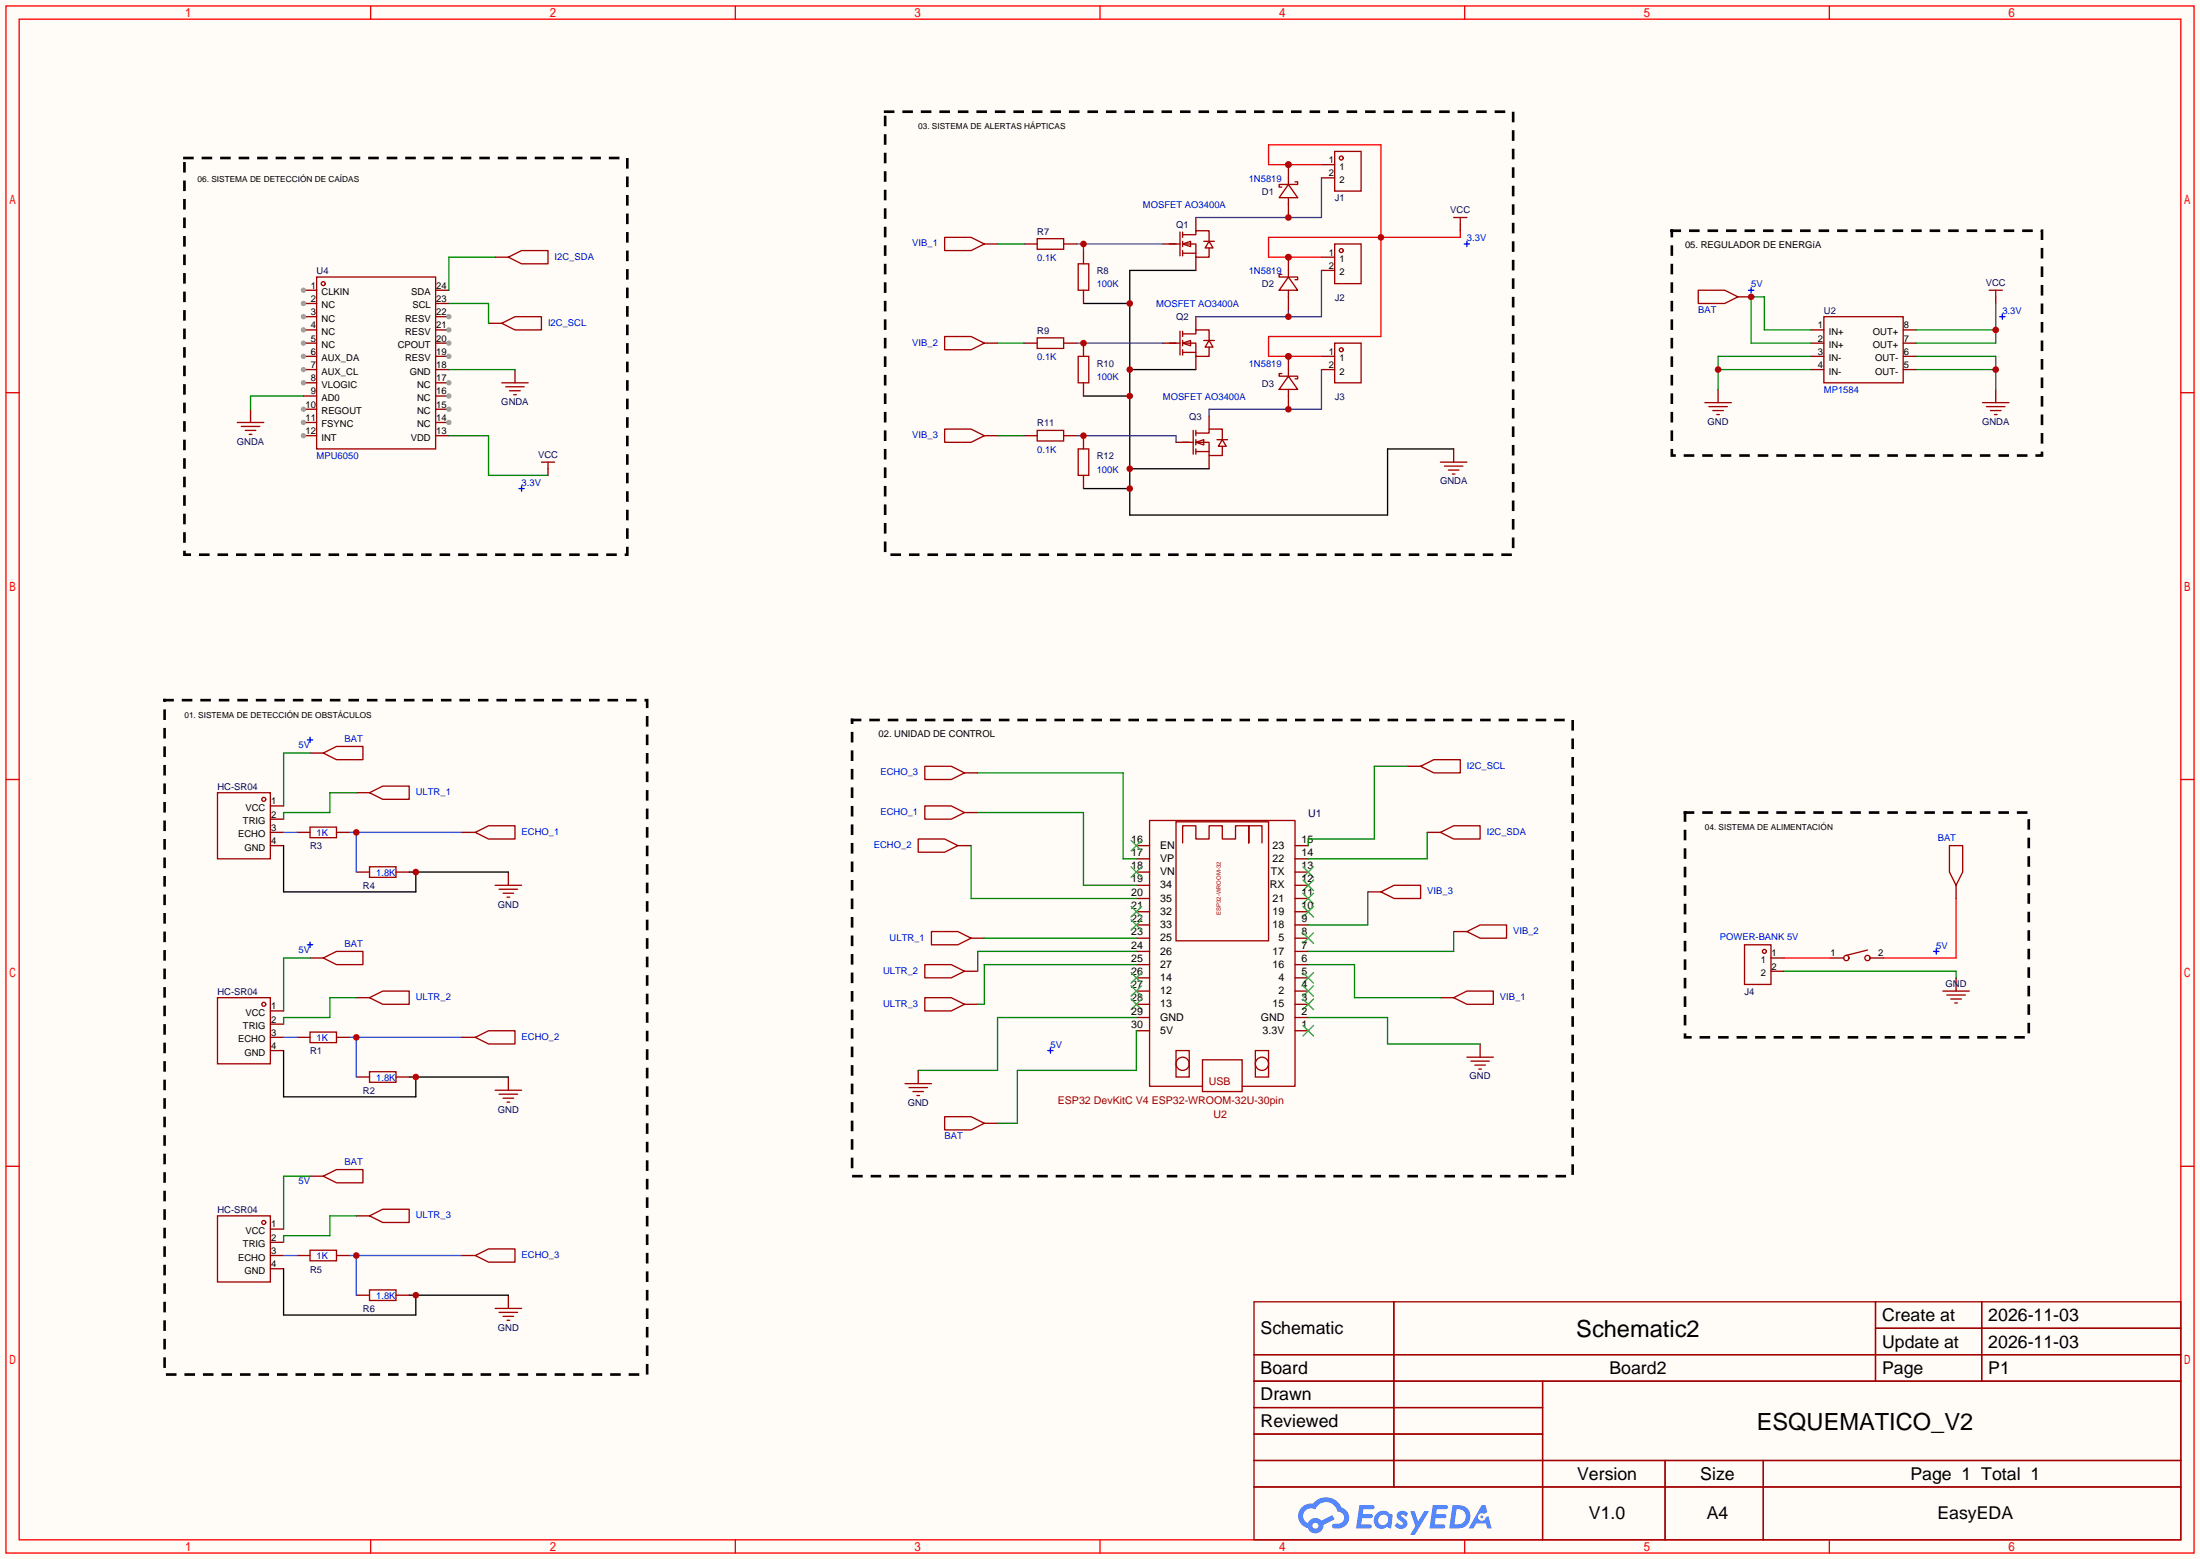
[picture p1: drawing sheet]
<svg xmlns="http://www.w3.org/2000/svg" width="423mm" height="299mm" viewBox="0 0 423 299" stroke-linecap="round" stroke-linejoin="round" font-family="sans-serif">
<path d="M0 0h422.7v299.5h-422.7z" fill="#fffcf7"/>
<g fill="none" stroke="#f00" stroke-width=".25">
<path d="M1.1 1.1h420.4v297.2h-420.4zM3.7 3.7h415.3v292.1h-415.3zM71.2 1.1v2.6M141.3 1.1v2.6M211.3 1.1v2.6M281.4 1.1v2.6M351.5 1.1v2.6M1.1 75.4h2.6M419 75.4h2.5M1.1 149.7h2.6M419 149.7h2.5M1.1 224h2.6"/>
<path d="M419 224h2.5M71.2 295.8v2.5M141.3 295.8v2.5M211.3 295.8v2.5M281.4 295.8v2.5M351.5 295.8v2.5"/>
</g>
<g fill="none" stroke="#a10000" stroke-width=".25">
<path d="M240.9 250.1h178.1v45.7h-178.1zM267.8 250.1v35.5M360.3 250.1v15.2M360.3 255.1h58.7M380.7 250.1v15.2M240.9 260.2h178.1M240.9 265.3h178.1M240.9 270.4h55.5M240.9 275.5h55.5M296.4 265.3v30.5M240.9 280.5h178.1M240.9 285.6h178.1"/>
<path d="M319.9 280.5v15.3M338.8 280.5v15.3"/>
</g>
<g fill="#5487ff">
<path d="M268.7 290.5a1.3 1.3 0 0 1 1.8 .2l-.4 .7a.54 .54 0 0 0-.9-.3l.1 .2a1.58 1.58 0 0 1 1.1 1.6 1.43 1.43 0 0 1-2.5 .2l.5-.6a.64 .64 0 0 0 .5 .4 .64 .64 0 0 0 .7-.2l-.2-.3a1.35 1.35 0 0 1-.9-1.8z"/>
<path d="M270.9 290.3h.9l.6 1.9 1.2-1.9h.9l-2.7 4.5h-.9l1-1.7z"/>
<path d="M261.2 289.1h1.6a1.31 1.31 0 0 1 1.2 .2 .4 .4 0 0 1-.3 .6h-1.8l-.1 .9h1.6a.4 .4 0 0 1 .4 .5 .4 .4 0 0 1-.4 .3h-1.7l-.2 1.2h.8a1.23 1.23 0 0 1 1.2 .2 .39 .39 0 0 1-.3 .6h-2.7z"/>
<path d="M275.3 289.1h1.6a1.32 1.32 0 0 1 1.2 .2 .39 .39 0 0 1-.3 .6h-1.8l-.1 .9h1.6a.4 .4 0 0 1 .4 .5 .4 .4 0 0 1-.4 .3h-1.7l-.2 1.2h.8a1.23 1.23 0 0 1 1.2 .2 .39 .39 0 0 1-.3 .6h-2.7z"/>
<path d="M284.7 289.1h.7l.3 1.4-.6 .3a.75 .75 0 0 0-1.1 .3 .75 .75 0 0 0 .5 1.1 .75 .75 0 0 0 .9-.7l.5-.3 .7 2.4h-.9l-.2-1h-1.9l-.5 1h-.9z"/>
<path d="M279.1 289.1l-.7 4.5h1.5a2.27 2.27 0 0 0 2.6-2.3 2.27 2.27 0 0 0-2.7-2.2zM279.8 289.9a1.5 1.5 0 0 1 1.8 1.5 1.5 1.5 0 0 1-1.9 1.4h-.3z"/>
<path d="M264.5 290.7a1.6 1.6 0 0 0-.4 2.2 1.6 1.6 0 0 0 2.2 .5l.2-.2 .8 .4 .3-2.5-.2-.3h-.5a1.58 1.58 0 0 0-2.4-.1zM265.1 291.3a.99 .99 0 0 1 1.6 .3 .99 .99 0 0 1-.9 1.3 .94 .94 0 0 1-1-.5 .94 .94 0 0 1 .3-1.1z"/>
<path d="M250.1 289.5a2.37 2.37 0 0 0 1.2 4 1.54 1.54 0 0 0 1.7 1 1.54 1.54 0 0 0 1.3-1.6l2.1-1.1-.5-.8-2 1.1a1.57 1.57 0 0 0-2.6 .5 1.5 1.5 0 0 1-.8-2.1 1.5 1.5 0 0 1 2.2-.5 2.23 2.23 0 0 1 2.3-1.5 2.23 2.23 0 0 1 2 1.9 1.16 1.16 0 0 1 1.2 1 1.16 1.16 0 0 1-1.1 1.3h-.6a.47 .47 0 0 0-.6 .4 .47 .47 0 0 0 .4 .5 2.19 2.19 0 0 0 2.4-.8 2.19 2.19 0 0 0 .1-2.5l-1.1-.8a3.2 3.2 0 0 0-5.5-.7l-1.1 .1zM252.1 293.1a.6 .6 0 0 1 1.2 0 .6 .6 0 0 1-1.2 0z"/>
<circle cx="284.7" cy="291.4" r=".28"/>
</g>
<g fill="none" stroke="#a10000" stroke-width=".25">
<path d="M41.8 152.3h10.1v12.7h-10.1zM225.9 157.9h17.8v22.8h-17.8zM95.1 170.1h5.1M95.9 170.8h3.5M96.6 171.6h2.1M97.4 172.3h.5M227.2 161.9v-3.3h2.5v2.6h2.6v-2.6h2.5v2.6h2.6v-2.6h2.5v3.3v-3.3h2.5v3.3M41.8 191.6h10.1v12.7h-10.1zM95.1 209.4h5.1M95.9 210.2h3.5M96.6 210.9h2.1M97.4 211.7h.5"/>
<path d="M173.9 208.2h5M174.6 208.9h3.6M175.4 209.7h2M176.1 210.4h.6M225.9 201.8h2.6v5.1h-2.6zM231 203.6h7.6v6.1h-7.6zM231 208.7h-10.1v-51.1h27.9v51.1h-10.2M241.2 201.8h2.5v5.1h-2.5zM281.8 203.1h5.1M282.6 203.8h3.5M283.3 204.6h2.1M284.1 205.4h.5"/>
<path d="M41.8 233.6h10.1v12.7h-10.1zM95.1 251.3h5.1M95.9 252.1h3.5M96.6 252.9h2.1M97.4 253.6h.5"/>
<circle cx="50.7" cy="153.5" r=".38"/>
<circle cx="50.7" cy="192.9" r=".38"/>
<circle cx="227.2" cy="204.3" r="1.27"/>
<circle cx="242.4" cy="204.3" r="1.27"/>
<circle cx="50.7" cy="234.8" r=".38"/>
</g>
<g fill="none" stroke="#870000" stroke-width=".25">
<path d="M51.9 154.8h2.6M51.9 157.4h2.6M51.9 159.9h2.6M51.9 162.4h2.6M97.7 167.5v2.6M218.3 162.4h2.6M218.3 165h2.6M218.3 167.5h2.6M218.3 170.1h2.6M218.3 172.6h2.6M218.3 175.1h2.6M218.3 177.7h2.6"/>
<path d="M248.8 162.4h2.5M248.8 165h2.5M248.8 167.5h2.5M248.8 170.1h2.5M248.8 172.6h2.5M248.8 175.1h2.5M248.8 177.7h2.5M51.9 194.2h2.6M51.9 196.7h2.6M51.9 199.3h2.6M218.3 180.2h2.6M218.3 182.8h2.6"/>
<path d="M218.3 185.3h2.6M218.3 187.8h2.6M218.3 190.4h2.6M218.3 192.9h2.6M218.3 195.5h2.6M218.3 198h2.6M248.8 180.2h2.5M248.8 182.8h2.5M248.8 185.3h2.5M248.8 187.8h2.5M248.8 190.4h2.5M248.8 192.9h2.5"/>
<path d="M248.8 195.5h2.5M248.8 198h2.5M51.9 201.8h2.6M97.7 206.9v2.5M176.4 205.6v2.6M284.4 200.5v2.6M51.9 236.1h2.6M51.9 238.6h2.6M51.9 241.2h2.6M51.9 243.7h2.6M97.7 248.8v2.5"/>
</g>
<g fill="none" stroke="#3c3" stroke-width=".25">
<path d="M217.3 176.7l2 2M217.3 174.1l2 2M217.3 166.5l2 2M217.3 161.4l2 2M219.3 176.7l-2 2M219.3 174.1l-2 2M219.3 166.5l-2 2M219.3 161.4l-2 2M250.3 166.5l2 2M250.3 169l2 2.1M250.3 171.6l2 2M250.3 174.1l2 2"/>
<path d="M250.3 179.2l2 2M252.3 166.5l-2 2M252.3 169l-2 2.1M252.3 171.6l-2 2M252.3 174.1l-2 2M252.3 179.2l-2 2M217.3 191.9l2 2M217.3 189.4l2 2M217.3 186.8l2 2M219.3 191.9l-2 2M219.3 189.4l-2 2M219.3 186.8l-2 2"/>
<path d="M250.3 186.8l2 2M250.3 189.4l2 2M250.3 191.9l2 2M250.3 197l2 2M252.3 186.8l-2 2M252.3 189.4l-2 2M252.3 191.9l-2 2M252.3 197l-2 2"/>
</g>
<path d="M218.3 195.5h-26.7v10.1h-15.2M251.3 195.5h15.3v5h17.8" fill="none" stroke="#008700" stroke-width=".25"/>
<path d="M208.2 58.3h8.8M229.7 51.9h-12.7v47h49.6v-12.7h12.7M208.2 76.1h8.8M217 71h12.7M208.2 93.9h8.8M217 90h15.3" fill="none" stroke="#000" stroke-width=".25"/>
<g fill="#c00">
<circle cx="217" cy="58.3" r=".63"/>
<circle cx="217" cy="71" r=".63"/>
<circle cx="217" cy="76.1" r=".63"/>
<circle cx="217" cy="90" r=".63"/>
<circle cx="217" cy="93.9" r=".63"/>
</g>
<path d="M54.5 162.4v8.9h25.4v-3.8M78.6 167.5h19.1" fill="none" stroke="#000" stroke-width=".25"/>
<circle cx="79.9" cy="167.5" r=".63" fill="#c00"/>
<path d="M54.5 201.8v8.9h25.4v-3.8M78.6 206.9h19.1" fill="none" stroke="#000" stroke-width=".25"/>
<circle cx="79.9" cy="206.9" r=".63" fill="#c00"/>
<path d="M54.5 243.7v8.9h25.4v-3.8M78.6 248.8h19.1" fill="none" stroke="#000" stroke-width=".25"/>
<circle cx="79.9" cy="248.8" r=".63" fill="#c00"/>
<path d="M375.8 172.6v11.4h-14" fill="none" stroke="#f00" stroke-width=".25"/>
<path d="M199.3 45.8h5v2.1h-5zM207.1 50.7h2.1v5.1h-2.1zM199.3 64.9h5v2h-5zM207.1 68.5h2.1v5h-2.1zM199.3 82.7h5v2h-5zM207.1 86.2h2.1v5.1h-2.1zM59.6 158.9h5v2h-5zM71 166.5h5.1v2h-5.1zM59.6 198.2h5v2.1h-5zM71 205.9h5.1v2h-5.1zM59.6 240.2h5v2h-5zM71 247.8h5.1v2h-5.1z" fill="none" stroke="#a10000" stroke-width=".25"/>
<g fill="none" stroke="#870000" stroke-width=".25">
<path d="M196.7 46.9h2.6M204.3 46.9h2.6M208.2 48.1v2.6M208.2 55.8v2.5M196.7 65.9h2.6M204.3 65.9h2.6M208.2 65.9v2.6M208.2 73.5v2.6M196.7 83.7h2.6M204.3 83.7h2.6M208.2 83.7v2.5M208.2 91.3v2.6"/>
<path d="M57 159.9h2.6M64.6 159.9h2.6M68.5 167.5h2.5M76.1 167.5h2.5M57 199.3h2.6M64.6 199.3h2.6M68.5 206.9h2.5M76.1 206.9h2.5M57 241.2h2.6M64.6 241.2h2.6M68.5 248.8h2.5M76.1 248.8h2.5"/>
</g>
<path d="M54.5 159.9h2.5M54.5 199.3h2.5M54.5 241.2h2.5" fill="none" stroke="#36c" stroke-width=".25"/>
<path d="M67.2 199.3h21.6M68.5 199.3v7.6" fill="none" stroke="#06c" stroke-width=".25"/>
<circle cx="68.5" cy="199.3" r=".63" fill="#c00"/>
<path d="M67.2 241.2h21.6M68.5 241.2v7.6" fill="none" stroke="#06c" stroke-width=".25"/>
<circle cx="68.5" cy="241.2" r=".63" fill="#c00"/>
<path d="M67.2 159.9h21.6M68.5 159.9v7.6" fill="none" stroke="#06c" stroke-width=".25"/>
<circle cx="68.5" cy="159.9" r=".63" fill="#c00"/>
<g fill="none" stroke="#a10000" stroke-width=".25">
<path d="M256.4 29.1h5.1v7.6h-5.1zM224.7 46.9h2M226.7 44.6v4.5M227.2 46.9l1.5-.5v1zM227.2 45.1h2.5v-.8h2.6v2.1M227.2 46.9h2.5v2.5h2.6v-1.8M227.2 48.6h2.5M227.2 44.6v1M227.2 46.4v1M227.2 48.1v1M231.3 46.4h2M232.3 46.4l.7 1.2h-1.5z"/>
<path d="M256.4 46.9h5.1v7.6h-5.1zM224.7 65.9h2M226.7 63.6v4.6M227.2 65.9l1.5-.5v1zM227.2 64.1h2.5v-.7h2.6v2M227.2 65.9h2.5v2.6h2.6v-1.8M227.2 63.6v1M227.2 65.4v1M227.2 67.2v1M227.2 67.7h2.5M231.3 65.4h2M232.3 65.4l.7 1.3h-1.5z"/>
<path d="M256.4 65.9h5.1v7.6h-5.1zM227.2 85h2M229.2 82.7v4.5M229.7 85l1.6-.5v1zM229.7 83.2h2.6v-.8h2.5v2.1M229.7 85h2.6v2.5h2.5v-1.8M229.7 86.7h2.6M229.7 82.7v1M229.7 84.5v1M229.7 86.2v1M233.8 84.5h2M234.8 84.5l.8 1.2h-1.5z"/>
<path d="M335.2 181.5h5v7.6h-5z"/>
<circle cx="257.7" cy="30.4" r=".38"/>
<circle cx="257.7" cy="48.1" r=".38"/>
<circle cx="257.7" cy="67.2" r=".38"/>
<circle cx="339" cy="182.8" r=".38"/>
</g>
<g fill="none" stroke="#870000" stroke-width=".25">
<path d="M253.9 31.6h2.5M253.9 34.2h2.5M223.4 46.9h2.5M229.7 41.8v2.5M229.7 49.4v2.5M253.9 49.4h2.5M253.9 51.9h2.5M223.4 65.9h2.5M229.7 60.8v2.6M229.7 68.5v2.5M232.3 79.9v2.5M253.9 68.5h2.5"/>
<path d="M253.9 71h2.5M225.9 85h2.6M232.3 87.5v2.5M340.2 184h2.6M340.2 186.6h2.6"/>
</g>
<path d="M253.9 34.2v7.6h-24.2M247.5 59.6v1.2M253.9 51.9v8.9h-24.2" fill="none" stroke="#609" stroke-width=".25"/>
<circle cx="247.5" cy="60.8" r=".63" fill="#c00"/>
<path d="M253.9 71v7.6h-21.6v1.3" fill="none" stroke="#609" stroke-width=".25"/>
<path d="M206.9 46.9h16.5M208.2 46.9v1.2" fill="none" stroke="#639" stroke-width=".25"/>
<circle cx="208.2" cy="46.9" r=".63" fill="#c00"/>
<path d="M253.9 31.6h-10.2v-3.8h21.6v36.8h-21.6v3.9h10.2M280.5 44.3v1.3h-36.8v3.8h10.2" fill="none" stroke="#f00" stroke-width=".25"/>
<g fill="#c00">
<circle cx="265.3" cy="45.6" r=".63"/>
<circle cx="247.5" cy="49.4" r=".63"/>
<circle cx="247.5" cy="31.6" r=".63"/>
<circle cx="247.5" cy="68.5" r=".63"/>
</g>
<path d="M206.9 65.9h16.5" fill="none" stroke="#609" stroke-width=".25"/>
<circle cx="208.2" cy="65.9" r=".63" fill="#c00"/>
<path d="M206.9 83.7h19v1.3" fill="none" stroke="#609" stroke-width=".25"/>
<circle cx="208.2" cy="83.7" r=".63" fill="#c00"/>
<path d="M247.5 49.4v2.5M247.5 57v2.6" fill="none" stroke="#870000" stroke-width=".25"/>
<circle cx="247.5" cy="49.4" r=".63" fill="#c00"/>
<path d="M246.3 52.7h-.6v.5h3.6v.5h-.5M247.5 53.2l1.8 2.6h-3.6zM247.5 51.9v1.3M247.5 55.8v1.2" fill="none" stroke="#a10000" stroke-width=".25"/>
<path d="M247.5 76.1v2.5" fill="none" stroke="#870000" stroke-width=".25"/>
<circle cx="247.5" cy="78.6" r=".63" fill="#c00"/>
<path d="M247.5 68.5v2.5" fill="none" stroke="#870000" stroke-width=".25"/>
<circle cx="247.5" cy="68.5" r=".63" fill="#c00"/>
<path d="M246.3 71.8h-.6v.5h3.6v.5h-.5M247.5 72.3l1.8 2.5h-3.6zM247.5 71v1.3M247.5 74.8v1.3" fill="none" stroke="#a10000" stroke-width=".25"/>
<path d="M247.5 39.2v2.6" fill="none" stroke="#870000" stroke-width=".25"/>
<circle cx="247.5" cy="41.8" r=".63" fill="#c00"/>
<path d="M247.5 31.6v2.6" fill="none" stroke="#870000" stroke-width=".25"/>
<circle cx="247.5" cy="31.6" r=".63" fill="#c00"/>
<g fill="none" stroke="#a10000" stroke-width=".25">
<path d="M247.5 35.4l1.8 2.6h-3.6zM247.5 34.2v1.2M247.5 38v1.2M248.8 34.9h.5v.5h-3.6v.5h.6M60.8 53.2h22.9v33h-22.9zM350.4 60.8h15.2v12.7h-15.2zM358.8 182.5l-4.1 1"/>
<circle cx="62.1" cy="54.5" r=".38"/>
<circle cx="354.7" cy="184" r=".51"/>
<circle cx="358.8" cy="184" r=".51"/>
</g>
<path d="M58.3 55.8h2.5M347.9 63.4h2.5M347.9 65.9h2.5M347.9 68.5h2.5M347.9 71h2.5M365.6 63.4h2.6M365.6 65.9h2.6M365.6 68.5h2.6M365.6 71h2.6M351.7 184h2.5M359.3 184h2.5" fill="none" stroke="#870000" stroke-width=".25"/>
<path d="M342.8 184h8.9" fill="none" stroke="#f00" stroke-width=".25"/>
<path d="M35.4 30.4h85.1v76.2h-85.1zM170.1 21.5h120.6v85.1h-120.6zM321.2 44.3h71.1v43.2h-71.1zM31.6 134.5h92.7v129.5h-92.7zM323.7 156.1h66.1v43.2h-66.1z" fill="none" stroke="#000" stroke-width=".51" stroke-dasharray="1.5 2"/>
<circle cx="58.3" cy="55.8" r=".51" fill="#999"/>
<path d="M58.3 58.3h2.5" fill="none" stroke="#870000" stroke-width=".25"/>
<circle cx="58.3" cy="58.3" r=".51" fill="#999"/>
<path d="M58.3 60.8h2.5" fill="none" stroke="#870000" stroke-width=".25"/>
<circle cx="58.3" cy="60.8" r=".51" fill="#999"/>
<path d="M58.3 63.4h2.5" fill="none" stroke="#870000" stroke-width=".25"/>
<circle cx="58.3" cy="63.4" r=".51" fill="#999"/>
<path d="M58.3 65.9h2.5" fill="none" stroke="#870000" stroke-width=".25"/>
<circle cx="58.3" cy="65.9" r=".51" fill="#999"/>
<path d="M58.3 68.5h2.5" fill="none" stroke="#870000" stroke-width=".25"/>
<circle cx="58.3" cy="68.5" r=".51" fill="#999"/>
<path d="M58.3 71h2.5" fill="none" stroke="#870000" stroke-width=".25"/>
<circle cx="58.3" cy="71" r=".51" fill="#999"/>
<path d="M58.3 73.5h2.5" fill="none" stroke="#870000" stroke-width=".25"/>
<circle cx="58.3" cy="73.5" r=".51" fill="#999"/>
<path d="M58.3 76.1h2.5M58.3 78.6h2.5" fill="none" stroke="#870000" stroke-width=".25"/>
<circle cx="58.3" cy="78.6" r=".51" fill="#999"/>
<path d="M58.3 81.2h2.5" fill="none" stroke="#870000" stroke-width=".25"/>
<circle cx="58.3" cy="81.2" r=".51" fill="#999"/>
<path d="M58.3 83.7h2.5" fill="none" stroke="#870000" stroke-width=".25"/>
<circle cx="58.3" cy="83.7" r=".51" fill="#999"/>
<path d="M83.7 83.7h2.5M83.7 81.2h2.5" fill="none" stroke="#870000" stroke-width=".25"/>
<circle cx="86.2" cy="81.2" r=".51" fill="#999"/>
<path d="M83.7 78.6h2.5" fill="none" stroke="#870000" stroke-width=".25"/>
<circle cx="86.2" cy="78.6" r=".51" fill="#999"/>
<path d="M83.7 76.1h2.5" fill="none" stroke="#870000" stroke-width=".25"/>
<circle cx="86.2" cy="76.1" r=".51" fill="#999"/>
<path d="M83.7 73.5h2.5" fill="none" stroke="#870000" stroke-width=".25"/>
<circle cx="86.2" cy="73.5" r=".51" fill="#999"/>
<path d="M83.7 71h2.5M83.7 68.5h2.5" fill="none" stroke="#870000" stroke-width=".25"/>
<circle cx="86.2" cy="68.5" r=".51" fill="#999"/>
<path d="M83.7 65.9h2.5" fill="none" stroke="#870000" stroke-width=".25"/>
<circle cx="86.2" cy="65.9" r=".51" fill="#999"/>
<path d="M83.7 63.4h2.5" fill="none" stroke="#870000" stroke-width=".25"/>
<circle cx="86.2" cy="63.4" r=".51" fill="#999"/>
<path d="M83.7 60.8h2.5" fill="none" stroke="#870000" stroke-width=".25"/>
<circle cx="86.2" cy="60.8" r=".51" fill="#999"/>
<g fill="none" stroke="#870000" stroke-width=".25">
<path d="M83.7 58.3h2.5M83.7 55.8h2.5M189.1 46.9h2.5M333.9 57h2.5M189.1 65.9h2.5M330.1 74.8v2.5M189.1 83.7h2.5M59.6 144.7h2.5M262.8 171.3h2.5M279.3 178.9h2.5M375.8 170.1v2.5M59.6 184h2.5"/>
<path d="M276.7 191.6h2.6M375.8 187.8v2.6M189.1 215.8h2.5M59.6 225.9h2.5"/>
</g>
<path d="M163.7 138.3h138.4v87.6h-138.4z" fill="none" stroke="#000" stroke-width=".51" stroke-dasharray="1.5 2"/>
<g fill="none" stroke="#a10000" stroke-width=".25">
<path d="M181.5 45.6h5.1l2.5 1.3-2.5 1.2h-5.1zM326.3 55.8h5l2.6 1.2-2.6 1.3h-5zM181.5 64.6h5.1l2.5 1.3-2.5 1.3h-5.1zM327.5 77.3h5.1M328.3 78.1h3.6M329.1 78.9h2M329.8 79.6h.5M181.5 82.4h5.1l2.5 1.3-2.5 1.3h-5.1zM62.1 144.7l2.5-1.3h5.1v2.5h-5.1zM265.3 171.3l2.5-1.2h5.1v2.5h-5.1zM281.8 178.9l2.6-1.2h5v2.5h-5zM374.5 162.4h2.6v5.1l-1.3 2.6-1.3-2.6z"/>
<path d="M62.1 184l2.5-1.2h5.1v2.5h-5.1zM279.3 191.6l2.5-1.2h5.1v2.5h-5.1zM373.3 190.4h5M374 191.1h3.6M374.8 191.9h2M375.5 192.7h.5M181.5 214.5h5.1l2.5 1.3-2.5 1.2h-5.1zM62.1 225.9l2.5-1.2h5.1v2.5h-5.1z"/>
</g>
<path d="M191.6 46.9h5.1M191.6 65.9h5.1M330.1 71h17.8M347.9 68.5h-17.8v6.3M191.6 83.7h5.1M262.8 171.3v6.4h-11.5M279.3 178.9v3.9h-28M251.3 185.3h8.9v6.3h16.5M342.8 186.6h33v1.2" fill="none" stroke="#008700" stroke-width=".25"/>
<path d="M281.3 46.9h1M281.8 46.4v1M335.9 55.8h1M336.4 55.2v1.1M384.2 60.8h1M384.7 60.3v1M371.5 182.8h1M372 182.2v1.1M201.3 201.8h1M201.8 201.3v1" fill="none" stroke="#00f" stroke-width=".25"/>
<circle cx="330.1" cy="71" r=".63" fill="#c00"/>
<path d="M347.9 63.4h-8.9v-6.4h-2.6v8.9h11.5" fill="none" stroke="#008700" stroke-width=".25"/>
<circle cx="336.4" cy="57" r=".63" fill="#c00"/>
<path d="M368.2 68.5h15.2v6.3M368.2 71h15.2M218.3 198v7.6h-22.8v10.2h-3.9" fill="none" stroke="#008700" stroke-width=".25"/>
<path d="M48.1 78.6v2.6M98.9 71v2.5M383.4 74.8v2.5M279.3 86.2v2.6" fill="none" stroke="#870000" stroke-width=".25"/>
<g fill="none" stroke="#a10000" stroke-width=".25">
<path d="M96.4 73.5h5.1M97.2 74.3h3.5M97.9 75.1h2M98.7 75.8h.5M380.9 77.3h5.1M381.6 78.1h3.6M382.4 78.9h2M383.2 79.6h.5M45.6 81.2h5.1M46.4 81.9h3.5M47.1 82.7h2M47.9 83.4h.5"/>
<path d="M276.7 88.8h5.1M277.5 89.5h3.6M278.3 90.3h2M279 91.1h.5"/>
</g>
<circle cx="383.4" cy="71" r=".63" fill="#c00"/>
<path d="M280.5 43.1v1.2M383.4 57v1.3M105.3 90v1.3" fill="none" stroke="#870000" stroke-width=".25"/>
<path d="M279.3 41.8h2.5M280.5 41.8v1.3M382.1 55.8h2.6M383.4 55.8v1.2M104 88.8h2.6M105.3 88.8v1.2" fill="none" stroke="#a10000" stroke-width=".25"/>
<path d="M383.4 58.3v7.6h-15.2M368.2 63.4h15.2" fill="none" stroke="#008700" stroke-width=".25"/>
<circle cx="383.4" cy="63.4" r=".63" fill="#c00"/>
<g fill="none" stroke="#008700" stroke-width=".25">
<path d="M86.2 58.3h7.7v3.8M95.1 49.4h-8.9v6.4M58.3 76.1h-10.2v2.5M86.2 71h12.7M86.2 83.7h7.7v7.6h11.4M59.6 144.7h-5.1v10.1M68.5 152.3h-5.1v3.8h-8.9v1.3M187.8 156.1h20.4v14h10.1M187.8 148.5h28v16.5h2.5M270.4 147.2h-6.4v14h-12.7v1.2M274.2 159.9v5.1h-22.9M186.6 162.4v10.2h31.7"/>
<path d="M59.6 184h-5.1v10.2M68.5 191.6h-5.1v3.9h-8.9v1.2M189.1 180.2h29.2M218.3 182.8h-30.5v3.8M218.3 185.3h-29.2v7.6h-1.3M59.6 225.9h-5.1v10.2M68.5 233.6h-5.1v3.8h-8.9v1.2"/>
</g>
<g fill="none" stroke="#870000" stroke-width=".25">
<path d="M95.1 49.4h2.6M93.9 62.1h2.5M68.5 152.3h2.5M88.8 159.9h2.5M185.3 148.5h2.5M185.3 156.1h2.5M270.4 147.2h2.5M274.2 159.9h2.5M184 162.4h2.6M68.5 191.6h2.5M88.8 199.3h2.5M185.3 192.9h2.5"/>
<path d="M185.3 186.6h2.5M186.6 180.2h2.5M68.5 233.6h2.5M88.8 241.2h2.5"/>
</g>
<g fill="none" stroke="#a10000" stroke-width=".25">
<path d="M97.7 49.4l2.5-1.3h5.1v2.6h-5.1zM96.4 62.1l2.5-1.3h5.1v2.6h-5.1zM71 152.3l2.5-1.3h5.1v2.5h-5.1zM91.3 159.9l2.6-1.3h5v2.6h-5zM177.7 147.2h5.1l2.5 1.3-2.5 1.2h-5.1zM177.7 154.8h5.1l2.5 1.3-2.5 1.3h-5.1zM272.9 147.2l2.6-1.3h5v2.6h-5zM276.7 159.9l2.6-1.3h5.1v2.6h-5.1zM176.4 161.2h5.1l2.5 1.2-2.5 1.3h-5.1zM178.9 178.9h5.1l2.6 1.3-2.6 1.3h-5.1zM71 191.6l2.5-1.2h5.1v2.5h-5.1zM91.3 199.3l2.6-1.3h5v2.5h-5z"/>
<path d="M177.7 191.6h5.1l2.5 1.3-2.5 1.3h-5.1zM177.7 185.3h5.1l2.5 1.3-2.5 1.2h-5.1zM71 233.6l2.5-1.3h5.1v2.5h-5.1zM91.3 241.2l2.6-1.3h5v2.5h-5z"/>
</g>
<path d="M99.7 93.9h1M100.2 93.3v1.1M59.1 142.1h1M59.6 141.6v1M59.1 181.5h1M59.6 181v1" fill="none" stroke="#00f" stroke-width=".25"/>
<g font-size="4.5">
<text x="302.8" y="256.9">Schematic2</text>
<text x="337.5" y="274.6">ESQUEMATICO_V2</text>
</g>
<g font-size="3.4">
<text x="242.2" y="256.3">Schematic</text>
<text x="361.6" y="253.8">Create at</text>
<text x="382" y="253.8">2026-11-03</text>
<text x="242.2" y="263.9">Board</text>
<text x="309.2" y="263.9">Board2</text>
<text x="361.6" y="258.8">Update at</text>
<text x="361.6" y="263.9">Page</text>
<text x="382" y="258.8">2026-11-03</text>
<text x="382" y="263.9">P1</text>
<text x="242.2" y="269">Drawn</text>
<text x="242.2" y="274.1">Reviewed</text>
<text x="303" y="284.2">Version</text>
<text x="326.7" y="284.2">Size</text>
<text x="367" y="284.2">Page 1 Total 1</text>
<text x="305.3" y="291.9">V1.0</text>
<text x="327.9" y="291.9">A4</text>
<text x="372.2" y="291.9">EasyEDA</text>
</g>
<g font-size="2">
<text x="217.3" y="161.9">16</text>
<text x="250.1" y="161.9">15</text>
<text x="217.3" y="167">18</text>
<text x="217.3" y="164.4">17</text>
<text x="222.9" y="165.6">VP</text>
<text x="222.9" y="163">EN</text>
<text x="244.5" y="163">23</text>
<text x="244.5" y="165.6">22</text>
<text x="250.1" y="164.4">14</text>
<text x="250.1" y="167">13</text>
<text x="217.3" y="172">20</text>
<text x="217.3" y="169.5">19</text>
<text x="222.9" y="173.2">35</text>
<text x="222.9" y="170.7">34</text>
<text x="222.9" y="168.1">VN</text>
<text x="243.9" y="170.7">RX</text>
<text x="244.2" y="168.1">TX</text>
<text x="244.5" y="173.2">21</text>
<text x="250.1" y="169.5">12</text>
<text x="250.1" y="172">11</text>
<text x="217.3" y="179.7">23</text>
<text x="217.3" y="177.1">22</text>
<text x="217.3" y="174.6">21</text>
<text x="222.9" y="178.3">33</text>
<text x="222.9" y="175.7">32</text>
<text x="244.5" y="175.7">19</text>
<text x="244.5" y="178.3">18</text>
<text x="250.1" y="174.6">10</text>
<text x="250.1" y="177.1">9</text>
<text x="250.1" y="179.7">8</text>
<text x="217.3" y="184.7">25</text>
<text x="217.3" y="182.2">24</text>
<text x="222.9" y="185.9">27</text>
<text x="222.9" y="183.4">26</text>
<text x="222.9" y="180.8">25</text>
<text x="244.5" y="183.4">17</text>
<text x="244.5" y="185.9">16</text>
<text x="245.6" y="180.8">5</text>
<text x="250.1" y="182.2">7</text>
<text x="250.1" y="184.7">6</text>
<text x="217.3" y="189.8">27</text>
<text x="217.3" y="187.3">26</text>
<text x="222.9" y="191">12</text>
<text x="222.9" y="188.4">14</text>
<text x="245.6" y="188.4">4</text>
<text x="245.6" y="191">2</text>
<text x="250.1" y="187.3">5</text>
<text x="250.1" y="189.8">4</text>
<text x="217.3" y="197.4">30</text>
<text x="217.3" y="192.4">28</text>
<text x="217.3" y="194.9">29</text>
<text x="222.9" y="193.5">13</text>
<text x="222.9" y="196.1">GND</text>
<text x="242.2" y="196.1">GND</text>
<text x="244.5" y="193.5">15</text>
<text x="250.1" y="192.4">3</text>
<text x="250.1" y="194.9">2</text>
<text x="250.1" y="197.4">1</text>
<text x="222.9" y="198.6">5V</text>
<text x="242.6" y="198.6">3.3V</text>
</g>
<text font-size="2" fill="#000080" x="251.3" y="156.9">U1</text>
<g font-size="2" fill="#a00000">
<text x="232.2" y="208.5">USB</text>
<text x="203.2" y="212">ESP32 DevKitC V4 ESP32-WROOM-32U-30pin</text>
<text x="233.2" y="214.7">U2</text>
</g>
<g font-size="1.8" fill="#00f">
<text x="239.9" y="34.9">1N5819</text>
<text x="219.6" y="40">MOSFET AO3400A</text>
<text x="175.3" y="47.3">VIB_1</text>
<text x="281.8" y="46.3">3.3V</text>
<text x="106.6" y="49.9">I2C_SDA</text>
<text x="199.3" y="50.1">0.1K</text>
<text x="239.9" y="52.7">1N5819</text>
<text x="210.7" y="55.2">100K</text>
<text x="222.1" y="59">MOSFET AO3400A</text>
<text x="336.4" y="55.2">5V</text>
<text x="105.3" y="62.6">I2C_SCL</text>
<text x="326.3" y="60">BAT</text>
<text x="384.7" y="60.3">3.3V</text>
<text x="175.3" y="66.4">VIB_2</text>
<text x="199.3" y="69.2">0.1K</text>
<text x="239.9" y="70.4">1N5819</text>
<text x="210.7" y="73">100K</text>
<text x="223.4" y="76.8">MOSFET AO3400A</text>
<text x="350.4" y="75.5">MP1584</text>
<text x="60.8" y="88.2">MPU6050</text>
<text x="175.3" y="84.2">VIB_3</text>
<text x="199.3" y="87">0.1K</text>
<text x="100.2" y="93.3">3.3V</text>
<text x="210.7" y="90.8">100K</text>
<text x="57.3" y="143.6">5V</text>
<text x="66.2" y="142.6">BAT</text>
<text x="169.1" y="148.9">ECHO_3</text>
<text x="281.8" y="147.7">I2C_SCL</text>
<text x="79.9" y="152.7">ULTR_1</text>
<text x="60.8" y="160.6">1K</text>
<text x="100.2" y="160.4">ECHO_1</text>
<text x="169.1" y="156.6">ECHO_1</text>
<text x="285.6" y="160.4">I2C_SDA</text>
<text x="372.3" y="161.6">BAT</text>
<text x="167.9" y="162.9">ECHO_2</text>
<text x="72.3" y="168.2">1.8K</text>
<text x="274.2" y="171.8">VIB_3</text>
<text x="290.7" y="179.4">VIB_2</text>
<text x="57.3" y="183">5V</text>
<text x="66.2" y="182">BAT</text>
<text x="170.9" y="180.7">ULTR_1</text>
<text x="330.4" y="180.6">POWER-BANK 5V</text>
<text x="372" y="182.2">5V</text>
<text x="169.6" y="187">ULTR_2</text>
<text x="79.9" y="192.1">ULTR_2</text>
<text x="169.6" y="193.4">ULTR_3</text>
<text x="288.2" y="192.1">VIB_1</text>
<text x="60.8" y="200">1K</text>
<text x="100.2" y="199.7">ECHO_2</text>
<text x="201.8" y="201.3">5V</text>
<text x="72.3" y="207.6">1.8K</text>
<text x="181.5" y="218.8">BAT</text>
<text x="57.3" y="227.4">5V</text>
<text x="66.2" y="223.9">BAT</text>
<text x="79.9" y="234">ULTR_3</text>
<text x="60.8" y="241.9">1K</text>
<text x="100.2" y="241.6">ECHO_3</text>
<text x="72.3" y="249.5">1.8K</text>
</g>
<g font-size="1.8">
<text x="255.3" y="31.3">1</text>
<text x="255.3" y="33.9">2</text>
<text x="257.4" y="32.6">1</text>
<text x="257.4" y="35.1">2</text>
<text x="323.7" y="47.6">05. REGULADOR DE ENERGíA</text>
<text x="255.3" y="49.1">1</text>
<text x="255.3" y="51.6">2</text>
<text x="257.4" y="50.4">1</text>
<text x="257.4" y="52.9">2</text>
<text x="59.7" y="55.4">1</text>
<text x="59.7" y="58">2</text>
<text x="61.8" y="56.7">CLKIN</text>
<text x="61.8" y="59.3">NC</text>
<text x="79" y="56.7">SDA</text>
<text x="79.2" y="59.3">SCL</text>
<text x="83.8" y="58">23</text>
<text x="83.8" y="55.4">24</text>
<text x="59.7" y="60.5">3</text>
<text x="59.7" y="63.1">4</text>
<text x="59.7" y="65.6">5</text>
<text x="61.8" y="61.8">NC</text>
<text x="61.8" y="64.3">NC</text>
<text x="77.8" y="64.3">RESV</text>
<text x="77.8" y="61.8">RESV</text>
<text x="83.8" y="65.6">20</text>
<text x="83.8" y="63.1">21</text>
<text x="83.8" y="60.5">22</text>
<text x="349.3" y="63.1">1</text>
<text x="349.3" y="65.6">2</text>
<text x="351.3" y="64.3">IN+</text>
<text x="359.8" y="64.3">OUT+</text>
<text x="365.8" y="65.6">7</text>
<text x="365.8" y="63.1">8</text>
<text x="59.7" y="68.1">6</text>
<text x="59.7" y="70.7">7</text>
<text x="61.8" y="66.9">NC</text>
<text x="61.8" y="69.4">AUX_DA</text>
<text x="61.8" y="72">AUX_CL</text>
<text x="76.4" y="66.9">CPOUT</text>
<text x="77.8" y="69.4">RESV</text>
<text x="78.7" y="72">GND</text>
<text x="83.8" y="70.7">18</text>
<text x="83.8" y="68.1">19</text>
<text x="255.3" y="68.1">1</text>
<text x="255.3" y="70.7">2</text>
<text x="257.4" y="69.4">1</text>
<text x="257.4" y="72">2</text>
<text x="349.3" y="68.1">3</text>
<text x="349.3" y="70.7">4</text>
<text x="351.3" y="66.9">IN+</text>
<text x="351.3" y="69.4">IN-</text>
<text x="351.3" y="72">IN-</text>
<text x="359.8" y="66.9">OUT+</text>
<text x="360.3" y="72">OUT-</text>
<text x="360.3" y="69.4">OUT-</text>
<text x="365.8" y="70.7">5</text>
<text x="365.8" y="68.1">6</text>
<text x="59.7" y="73.2">8</text>
<text x="59.7" y="75.8">9</text>
<text x="61.8" y="74.5">VLOGIC</text>
<text x="61.8" y="77">AD0</text>
<text x="80.1" y="77">NC</text>
<text x="80.1" y="74.5">NC</text>
<text x="83.8" y="75.8">16</text>
<text x="83.8" y="73.2">17</text>
<text x="58.7" y="78.3">10</text>
<text x="58.7" y="80.8">11</text>
<text x="58.7" y="83.4">12</text>
<text x="61.8" y="79.6">REGOUT</text>
<text x="61.8" y="82.1">FSYNC</text>
<text x="80.1" y="82.1">NC</text>
<text x="80.1" y="79.6">NC</text>
<text x="83.8" y="83.4">13</text>
<text x="83.8" y="80.8">14</text>
<text x="83.8" y="78.3">15</text>
<text x="61.8" y="84.7">INT</text>
<text x="78.9" y="84.7">VDD</text>
<text x="168.8" y="141.6">02. UNIDAD DE CONTROL</text>
<text x="47.2" y="155.8">VCC</text>
<text x="52.1" y="154.5">1</text>
<text x="45.8" y="160.9">ECHO</text>
<text x="46.7" y="158.3">TRIG</text>
<text x="52.1" y="157">2</text>
<text x="52.1" y="159.6">3</text>
<text x="47" y="163.4">GND</text>
<text x="52.1" y="162.1">4</text>
<text x="338.3" y="185">1</text>
<text x="340.4" y="183.7">1</text>
<text x="351.7" y="183.7">1</text>
<text x="360.8" y="183.7">2</text>
<text x="338.3" y="187.5">2</text>
<text x="340.4" y="186.3">2</text>
<text x="46.7" y="197.7">TRIG</text>
<text x="47.2" y="195.1">VCC</text>
<text x="52.1" y="193.9">1</text>
<text x="52.1" y="196.4">2</text>
<text x="45.8" y="200.2">ECHO</text>
<text x="47" y="202.8">GND</text>
<text x="52.1" y="199">3</text>
<text x="52.1" y="201.5">4</text>
<text x="46.7" y="239.6">TRIG</text>
<text x="47.2" y="237.1">VCC</text>
<text x="52.1" y="235.8">1</text>
<text x="52.1" y="238.3">2</text>
<text x="45.8" y="242.1">ECHO</text>
<text x="47" y="244.7">GND</text>
<text x="52.1" y="240.9">3</text>
<text x="52.1" y="243.4">4</text>
</g>
<g font-size="1.8" fill="#000080">
<text x="242.4" y="37.4">D1</text>
<text x="256.4" y="38.7">J1</text>
<text x="278.6" y="41">VCC</text>
<text x="199.3" y="45">R7</text>
<text x="225.9" y="43.8">Q1</text>
<text x="60.8" y="52.7">U4</text>
<text x="210.7" y="52.7">R8</text>
<text x="242.4" y="55.2">D2</text>
<text x="256.4" y="57.7">J2</text>
<text x="381.5" y="55">VCC</text>
<text x="199.3" y="64.1">R9</text>
<text x="225.9" y="61.6">Q2</text>
<text x="350.4" y="60.3">U2</text>
<text x="210.7" y="70.4">R10</text>
<text x="96.3" y="77.8">GNDA</text>
<text x="242.4" y="74.3">D3</text>
<text x="256.4" y="76.8">J3</text>
<text x="199.3" y="81.9">R11</text>
<text x="228.5" y="80.6">Q3</text>
<text x="328.1" y="81.6">GND</text>
<text x="380.8" y="81.6">GNDA</text>
<text x="45.5" y="85.4">GNDA</text>
<text x="103.4" y="88">VCC</text>
<text x="210.7" y="88.2">R12</text>
<text x="276.7" y="93.1">GNDA</text>
<text x="41.8" y="151.7">HC-SR04</text>
<text x="59.6" y="163.2">R3</text>
<text x="69.7" y="170.8">R4</text>
<text x="95.6" y="174.3">GND</text>
<text x="41.8" y="191.1">HC-SR04</text>
<text x="335.2" y="191.1">J4</text>
<text x="373.8" y="189.6">GND</text>
<text x="59.6" y="202.5">R1</text>
<text x="282.3" y="207.4">GND</text>
<text x="69.7" y="210.1">R2</text>
<text x="95.6" y="213.7">GND</text>
<text x="174.4" y="212.4">GND</text>
<text x="41.8" y="233">HC-SR04</text>
<text x="59.6" y="244.4">R5</text>
<text x="69.7" y="252.1">R6</text>
<text x="95.6" y="255.6">GND</text>
</g>
<g font-size="1.6">
<text x="176.4" y="24.8">03. SISTEMA DE ALERTAS HÁPTICAS</text>
<text x="38" y="35">06. SISTEMA DE DETECCIÓN DE CAÍDAS</text>
<text x="35.4" y="137.8">01. SISTEMA DE DETECCIÓN DE OBSTÁCULOS</text>
<text x="327.5" y="159.4">04. SISTEMA DE ALIMENTACIÓN</text>
</g>
<text font-size="1.1" fill="#a00000" x="234.6" y="175.7" transform="rotate(-90 234.6 175.7)">ESP32-WROOM-32</text>
</svg>
